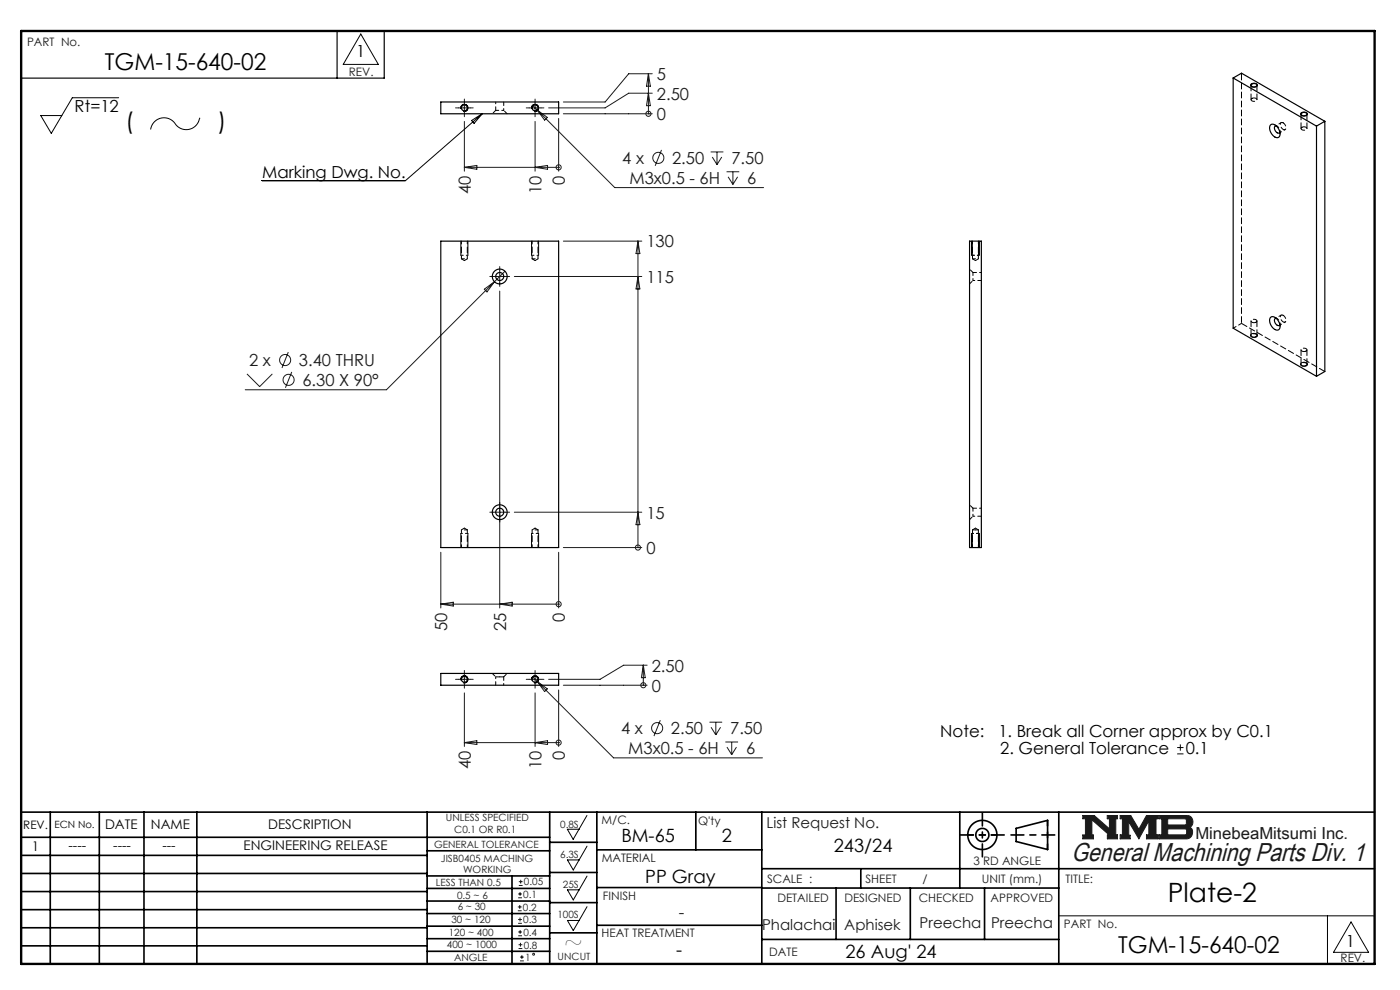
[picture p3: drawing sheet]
<svg xmlns="http://www.w3.org/2000/svg" width="297mm" height="210mm" viewBox="0 0 297 210" stroke-linecap="round" stroke-linejoin="round" font-family="sans-serif">
<g fill="none" stroke="#000" stroke-width=".35">
<path d="M4.5 172.3h287.1M4.5 177.6h112.1M10.7 172.3v32.2M21.1 172.3v32.2M30.5 172.3v32.2M41.8 172.3v32.2M90.6 172.3v32.2M116.6 172.3v32.2M116.6 178.7h10M126.6 172.3v32.2M147.6 172.3v8M161.6 172.3v32.2"/>
<path d="M203.6 172.3v16.1M215.6 175.7l6.6-1.7v6.2l-6.6-1.7zM224.6 172.3v32.2M4.5 185.3h86.1M4.5 181.4h86.1M4.5 189.1h86.1M4.5 193h86.1M4.5 196.8h86.1M90.6 199.1h26M90.6 193.8h26M90.6 188.5h26M90.6 191.1h26"/>
<path d="M90.6 180.5h26M90.6 185.8h26M90.6 196.5h26M108.6 185.8v18.5M116.6 185.1h10M116.6 191.5h10M116.6 197.9h10M126.6 196.3h35M126.6 188.3h35M126.6 180.3h35M161.6 184.3h130M161.6 199.3h63"/>
<path d="M161.6 188.4h63M177.4 188.4v10.9M182.6 184.3v4.1M193.1 188.4v10.9M208.9 188.4v10.9M4.5 200.6h86.1M90.6 201.8h26"/>
<circle cx="208.4" cy="177.1" r="3.1"/>
<circle cx="208.4" cy="177.1" r="1.39"/>
</g>
<path d="M229.7 173h2.4l3.3 2.8v-2.1h-.5v-.7h2.2v.7h-.4v3.4h.4v.8h-2.2v-.8h.4l-3.7-3.2v3.2h.4v.8h-2.3v-.8h.6v-3.4h-.6zM237.6 173h2.3l1.7 2.9 1.6-2.9h2.5v.7h-.5v3.4h.5v.8h-2.5v-.8h.5v-3l-2.1 3.8-2.1-3.6v2.9h.3v.7h-2.2v-.8h.5v-3.4h-.5zM245.9 173h6a1.34 1.34 0 0 1 1.1 1 1.34 1.34 0 0 1-.6 1.5 1.33 1.33 0 0 1 .5 1.4 1.33 1.33 0 0 1-1.2 1h-5.8v-.8h.6v-3.4h-.6zM247.7 173.7h3.8l.2 .2v.8l-.3 .3h-3.7zM247.7 175.8h3.8l.2 .3v.7l-.3 .3h-3.7z" fill="none" stroke="#191924" stroke-width=".21"/>
<path d="M76.5 7.2l3.8 6.5h-7.5zM124.5 173l-2.9 5-1.2-2.1h2.4M124.5 179.5l-2.9 5.1-1.2-2.2h2.4M124.5 185.8l-2.9 5.1-1.2-2.1h2.4M124.5 192.3l-2.9 5.1-1.2-2.1h2.4M224.6 194.3h67M281.6 194.3v10.2M286.6 195.6l3.7 6.4h-7.4z" fill="none" stroke="#000" stroke-width=".21"/>
<path d="M4.5 6.6h287.1" fill="none" stroke="#000" stroke-width=".21" stroke-dasharray="6.3 1.3 1.3 1.3" stroke-dashoffset="1.9"/>
<path d="M71.5 6.6v10M81.5 6.6v10h-77" fill="none" stroke="#000" stroke-width=".25"/>
<path d="M205.3 177.1h6.2M222.2 174v6.2" fill="none" stroke="#000" stroke-width=".35" stroke-dasharray="15.2 1.3 1.3 1.3" stroke-dashoffset="14.1"/>
<path d="M203.8 177.1h9.2M208.4 172.5v9.2M214.5 177.1h9.3" fill="none" stroke="#000" stroke-width=".35" stroke-dasharray="15.2 1.3 1.3 1.3" stroke-dashoffset="12.5"/>
<path d="M4.5 6.6h287.1v197.9h-287.1z" fill="none" stroke="#000" stroke-width=".5"/>
<path d="M229.7 173v.7h.6v3.4h-.6v.8h2.3v-.8h-.4v-3.2l3.7 3.2h-.4v.8h2.2v-.8h-.4v-3.4h.4v-.7h-2.2v.7h.5v2.1l-3.3-2.8zM237.6 173v.7h.5v3.4h-.5v.8h2.2v-.7h-.3v-2.9l2.1 3.6 2.1-3.8v3h-.5v.8h2.5v-.8h-.5v-3.4h.5v-.7h-2.5l-1.6 2.9-1.7-2.9zM247.7 175.8h3.8l.2 .3v.7l-.3 .3h-3.7zM245.9 173v.7h.6v3.4h-.6v.8h6.3l.5-.5 .3-.8-.1-.7-.5-.4a1.34 1.34 0 0 0 .6-1.5 1.34 1.34 0 0 0-1.1-1zM247.7 173.7h3.7l.3 .2v.9l-.3 .2h-3.7z" fill-rule="evenodd" fill="#191924"/>
<g fill="none" stroke="#191924" stroke-width=".21">
<path d="M137.6 15.6v8.5M137.6 19.8l.4 2.6h-.8zM137.6 15.6l.4 2.7h-.8zM138.4 19.8h-5l-5 3.1h-12M138.4 15.6h-5l-5 6h-8.9M97.3 22.9h2.5M98.5 21.6v2.5M98.5 35.5h20M98.5 25.8v10.5M98.5 35.5l2.7-.4v.8zM112.3 22.9h2.5M113.1 22.4l.9 .9"/>
<path d="M113.5 21.6v2.5M113.5 25.8v10.5M113.5 35.5l2.7-.4v.8zM114 23.3l16.4 16.5h31.6M114 23.3l2.1 1.6-.6 .6zM118.5 35.5h.1M118.5 25.1v11.2M119.5 24.1h18.9M137.6 24.1h.1M140.3 31.8l-1.3 3.4M150.8 32.2h2.7M151.1 33.3l1 1.6"/>
<path d="M152.1 32.2v2.7M153.1 33.3l-1 1.6M154.1 36.4h2.7M154.5 37.5l1 1.6M155.5 36.4v2.7M156.5 37.5l-1 1.6M104.8 58.6h2.5M104.9 59.8l-22.9 22.9h-30M106 57.4v2.5M107.1 57.5l-2.2 2.3M109.1 58.6h27.1M119.5 51.1h16.7"/>
<path d="M135.3 51.1v65M135.3 58.6l.4 2.7h-.8zM135.3 51.1l.4 2.7h-.8zM52.4 79.3l2.7 2.7 2.7-2.7M61.2 74.7l-1.4 3.4M61.9 78.9l-1.4 3.4M102.7 61.3l2.2-1.5-1.6 2.1zM106 61.7v67.3M93.5 117.1v11.9M104.8 108.6h2.5M109.1 108.6h27.1M118.5 117.1v11.9"/>
<path d="M119.5 116.1h16.7M135.3 108.6l.4 2.7h-.8zM135.3 116.1h.1M93.5 128.2h25M93.5 128.2l2.7-.5v.9zM106 128.2l2.7-.5v.9zM118.5 128.2h.1M97.3 144.1h2.5M98.5 142.9v2.5M98.5 147v11.3M98.5 157.5l2.7-.4v.8zM98.5 157.5h20"/>
<path d="M112.3 144.1h2.5M113.1 143.7l17.1 17.1h31.5M113.5 142.9v2.5M113.5 147v11.3M113.5 157.5l2.7-.4v.8zM114 144.5l2.1 1.6-.6 .6zM118.5 157.5h.1M118.5 146.4v11.9M119.5 145.4h17.8M136.5 145.4h.1M136.5 141.1v4.3M136.5 141.1l.4 2.7h-.8z"/>
<path d="M137.3 141.1h-5l-5 3h-10.9M140.1 152.8l-1.4 3.3M150.5 153.2h2.7M150.8 154.3l1.1 1.6M151.9 153.2v2.7M152.9 154.3l-1 1.6M153.9 157.4h2.7M154.2 158.5l1 1.6M155.2 157.4v2.7M156.2 158.5l-1 1.6M109.9 193.2h.8M109.9 192.4h.8"/>
<path d="M109.9 195.9h.8M109.9 195h.8M109.9 190.4h.8M109.9 189.6h.8M109.9 198.5h.8M109.9 197.7h.8M110.1 187.8h.8M110.1 187h.8M110.3 192v.8M110.3 194.6v.9M110.3 189.2v.8M110.3 197.3v.8"/>
<path d="M110.4 200v.8M110.5 186.6v.8M110 201.2h.8M110 200.4h.8M110.3 203.8h.8M110.3 203h.8M110.7 202.6v.8"/>
<circle cx="118.5" cy="35.5" r=".54"/>
<circle cx="137.6" cy="24.1" r=".54"/>
<circle cx="139.7" cy="33.5" r="1.18"/>
<circle cx="60.5" cy="76.4" r="1.18"/>
<circle cx="61.2" cy="80.6" r="1.18"/>
<circle cx="135.3" cy="116.1" r=".54"/>
<circle cx="118.5" cy="128.2" r=".54"/>
<circle cx="118.5" cy="157.5" r=".54"/>
<circle cx="136.5" cy="145.4" r=".54"/>
<circle cx="139.4" cy="154.5" r="1.18"/>
<circle cx="113.2" cy="202.4" r=".2"/>
</g>
<g fill="none" stroke="#000" stroke-width=".21">
<path d="M265.4 17.9a.84 .84 0 0 1 1.4 .3 .84 .84 0 0 1-1.5-.2zM25.2 20.7h-9.9l-4.4 7.6-2.3-3.8h4.5M42.4 25a2.98 2.98 0 0 1-2.5 2.5 2.98 2.98 0 0 1-3.1-1.7 2.87 2.87 0 0 0-2.9-.7 2.87 2.87 0 0 0-2 2.4M97.8 23.1a.75 .75 0 0 1 .6-1 .75 .75 0 0 1 .9 .9 .75 .75 0 0 1-1 .6M100 25.6l2.3-1.5-1.7 2.1zM102.3 24.1l-16.3 14.2h-30.4M112.8 23.1a.75 .75 0 0 1 .6-1 .75 .75 0 0 1 .9 .9 .75 .75 0 0 1-1 .6M276 24a.77 .77 0 0 1 .8-.3 .77 .77 0 0 1 .5 .7 .84 .84 0 0 1-1.4-.3zM97.8 51.1v3M99.3 51.1v3M112.8 51.1v3M114.3 51.1v3"/>
<path d="M206.2 51.1v3M207.7 51.1v3M265.4 70.9a.84 .84 0 0 1 1.4 .3 .84 .84 0 0 1-1.5-.1zM276 77.1a.84 .84 0 0 1 1.4 .3 .84 .84 0 0 1-1.5-.2zM97.8 113.1v3M99.3 113.1v3M112.8 113.1v3M114.3 113.1v3M206.2 113.1v3M207.7 113.1v3M97.8 144.3a.75 .75 0 0 1 .6-.9 .75 .75 0 0 1 .9 .8 .75 .75 0 0 1-1 .6M112.8 144.3a.75 .75 0 0 1 .6-.9 .75 .75 0 0 1 .9 .8 .75 .75 0 0 1-1 .6"/>
<path d="M249.7 159.9h1.4M249.7 158.6h1.4M250.4 157.9v1.3"/>
</g>
<g fill="none" stroke="#191924" stroke-width=".21" stroke-dasharray="15.2 1.3 1.3 1.3">
<path d="M97.3 22.9h-.7M98.5 21.6v-.6M98.5 24.1v.7M99.8 22.9h.6M112.3 22.9h-.7M113.5 21.6v-.6M113.5 24.1v.7M114.8 22.9h.6M104.8 58.6h-.9M106 57.4v-.9M106 59.9v.8M107.3 58.6h.8"/>
<path d="M104.8 108.6h-.9M106 107.4v-.9M106 109.9v.8M107.3 108.6h.8M97.3 144.1h-.7M98.5 142.9v-.7M98.5 145.4v.6M99.8 144.1h.6M112.3 144.1h-.7M113.5 142.9v-.7M113.5 145.4v.6M114.8 144.1h.6"/>
</g>
<path d="M106.9 23.4h-1.7M97.8 54.1h1.5M112.8 54.1h1.5M206.2 54.1h1.5M206.4 59.5v-1.7M99.3 113.1h-1.5M114.3 113.1h-1.5M206.4 109.5v-1.7M207.7 113.1h-1.5" fill="none" stroke="#000" stroke-width=".21" stroke-dasharray="1.3 .6" stroke-dashoffset=".8"/>
<g fill="none" stroke="#000" stroke-width=".25">
<path d="M261.6 16.5v53.1l17.7 10.2M261.6 16.5l17.7 10.3M261.6 16.5l1.8-1 17.7 10.2M265.5 17.9a.69 .69 0 0 1 1.1 .3 .7 .7 0 0 1-1.2-.2zM93.5 21.6h25v2.5h-25zM269.6 26.5a1.68 1.68 0 0 1 1.9 1.7 .79 .79 0 0 1-.4 1 .79 .79 0 0 1-1-.4 1.85 1.85 0 0 1-.5-2.3zM270.7 26.7a.66 .66 0 0 0-.4 .6 .66 .66 0 0 0 .4 .6l.4 .3 .4-.2M276.1 24a.69 .69 0 0 1 1.1 .3 .7 .7 0 0 1-1.2-.2zM279.3 26.8v53M281.1 25.7v53.1l-1.8 1M281.1 25.7l-1.8 1.1M93.5 51.1h25v65h-25z"/>
<path d="M205.7 51.1h2.5v65h-2.5zM269.6 67.3a1.68 1.68 0 0 1 1.9 1.7 .79 .79 0 0 1-.4 1 .79 .79 0 0 1-1-.4 1.85 1.85 0 0 1-.5-2.3zM270.7 67.5a.66 .66 0 0 0-.4 .6 .66 .66 0 0 0 .4 .7l.4 .3 .4-.2M93.5 142.9h25v2.5h-25z"/>
<circle cx="98.5" cy="22.9" r=".62"/>
<circle cx="113.5" cy="22.9" r=".62"/>
<circle cx="106" cy="58.6" r="1.57"/>
<circle cx="106" cy="58.6" r=".85"/>
<circle cx="106" cy="108.6" r="1.57"/>
<circle cx="106" cy="108.6" r=".85"/>
<circle cx="98.5" cy="144.1" r=".62"/>
<circle cx="113.5" cy="144.1" r=".62"/>
</g>
<path d="M97.9 54.9h1.2M112.9 54.9h1.2M206.3 54.9h1.3M261.6 69.6l1.8-1M99.1 112.4h-1.2M114.1 112.4h-1.2" fill="none" stroke="#000" stroke-width=".21" stroke-dasharray="1.3 .6" stroke-dashoffset=".6"/>
<g fill="none" stroke="#000" stroke-width=".21" stroke-dasharray="1.3 .6" stroke-dashoffset=".7">
<path d="M271.4 28.2l1.2-.7M271.8 26l-1.3 .7M97.9 51.1v3.8M99.1 54.9v-3.8M112.9 51.1v3.8M114.1 54.9v-3.8M206.3 51.1v3.8M207.6 54.9v-3.8M271.4 69l1.2-.7M271.8 66.8l-1.3 .8M97.9 112.4v3.7M99.1 116.1v-3.7"/>
<path d="M112.9 112.4v3.7M114.1 116.1v-3.7M206.3 112.4v3.7M207.6 116.1v-3.7"/>
</g>
<g fill="none" stroke="#000" stroke-width=".21" stroke-dasharray="1.3 .6" stroke-dashoffset=".4">
<path d="M272.2 26.1a.88 .88 0 0 1 .3 1.4 1.01 1.01 0 0 1-.7-1.5l.4 .1M97.9 54.9l.6 .4M98.5 55.3l.6-.4M112.9 54.9l.6 .4M113.5 55.3l.6-.4M206.3 54.9l.6 .4M206.9 55.3l.7-.4M272.2 66.9a.88 .88 0 0 1 .3 1.5 1.01 1.01 0 0 1-.7-1.6l.4 .1M98.5 112l-.6 .4M99.1 112.4l-.6-.4M113.5 112l-.6 .4M114.1 112.4l-.6-.4"/>
<path d="M206.9 112l-.6 .4M207.6 112.4l-.7-.4M105.2 143.6h.8M106 143.6h.9"/>
</g>
<g fill="none" stroke="#000" stroke-width=".21" stroke-dasharray="1.3 .6">
<path d="M265.6 20.9a.37 .37 0 0 0-.1 .5 .37 .37 0 0 0 .5 .1 .39 .39 0 0 0 .5-.1 .39 .39 0 0 0-.1-.6l-.8 .1M271 26.8l-.6-.3M271.6 28.4v-.6M276.2 27a.37 .37 0 0 0-.1 .5 .37 .37 0 0 0 .5 .1 .39 .39 0 0 0 .5-.1 .39 .39 0 0 0-.1-.5h-.8M263.4 68.6l17.7 10.2M266.5 68.3a.57 .57 0 0 1-.7 .2 .57 .57 0 0 1-.3-.6 .69 .69 0 0 1 1.1 .3l-.1 .1M266.5 71.4a.57 .57 0 0 1-.7 .2 .57 .57 0 0 1-.3-.6 .69 .69 0 0 1 1.1 .2l-.1 .2M271 67.6l-.6-.3M271.6 69.2v-.6M277.1 74.5a.57 .57 0 0 1-.7 .1 .57 .57 0 0 1-.3-.6 .69 .69 0 0 1 1.1 .3l-.1 .2M277.1 77.5a.57 .57 0 0 1-.7 .2 .57 .57 0 0 1-.3-.6 .69 .69 0 0 1 1.1 .3l-.1 .1M206.9 112.4h-.6"/>
<path d="M207.6 112.4h-.7"/>
</g>
<path d="M105.2 23.4l-.8 .7M107.6 24.1l-.7-.7M206.4 57.8l-.7-.7M205.7 60.2l.7-.7M205.7 110.2l.7-.7M206.4 107.8l-.7-.7M104.4 142.9l.8 .7M106.9 143.6l.7-.7" fill="none" stroke="#000" stroke-width=".21" stroke-dasharray="1.3 .6" stroke-dashoffset=".5"/>
<path d="M105.2 21.6v1.8M106.9 23.4v-1.8M271.5 28a1.18 1.18 0 0 0-.8-1.3M206.4 59.5h1.8M208.2 57.8h-1.8M271.5 68.9a1.18 1.18 0 0 0-.8-1.4M206.4 109.5h1.8M208.2 107.8h-1.8M105.2 143.6v1.8M106.9 145.4v-1.8" fill="none" stroke="#000" stroke-width=".21" stroke-dasharray="1.3 .6" stroke-dashoffset=".9"/>
<path d="M263.4 15.5v53.1" fill="none" stroke="#000" stroke-width=".21" stroke-dasharray="1.3 .6" stroke-dashoffset="-.2"/>
<path d="M265.4 18.1v3M266.7 21.1v-3M276 24.2v3.1M277.3 27.3v-3.1M265.4 68.1v3.1M266.7 71.2v-3.1M276 74.2v3.1M277.3 77.3v-3.1" fill="none" stroke="#000" stroke-width=".21" stroke-dasharray="1.3 .6" stroke-dashoffset=".1"/>
<text font-size="5.6" x="247.7" y="191.4">Plate-2</text>
<text font-size="5.5" fill="#191924" x="227.3" y="182.7">General Machining Parts Div. 1</text>
<g font-size="4.9">
<text x="22.2" y="14.8">TGM-15-640-02</text>
<text x="26.6" y="27.3">(</text>
<text x="46.2" y="27.3">)</text>
<text x="119.6" y="201.6">~</text>
<text x="237.2" y="202.1">TGM-15-640-02</text>
</g>
<g font-size="3.9">
<text x="131.8" y="178.6">BM-65</text>
<text x="153.1" y="178.6">2</text>
<text x="176.9" y="180.6">243/24</text>
<text x="136.9" y="187.2">PP Gray</text>
<text x="143.5" y="202.9">-</text>
<text x="179.4" y="203.3">26 Aug' 24</text>
</g>
<g font-size="3.5">
<text x="75.6" y="12.1">1</text>
<text x="15.8" y="23.7">Rt=12</text>
<text x="55.6" y="37.8">Marking Dwg. No.</text>
<text x="199.5" y="156.4">Note:</text>
<text x="211.8" y="156.4">1. Break all Corner approx by C0.1</text>
<text x="212.2" y="159.9">2. General Tolerance</text>
<text x="251.5" y="159.9">0.1</text>
<text x="285.5" y="200.9">1</text>
</g>
<g font-size="3.5" fill="#191924">
<text x="139.3" y="17">5</text>
<text x="139.3" y="21.1">2.50</text>
<text x="139.3" y="25.5">0</text>
<text x="132" y="34.8">4 x</text>
<text x="142.6" y="34.8">2.50</text>
<text x="155.2" y="34.8">7.50</text>
<text x="99.8" y="41.2" transform="rotate(-90 99.8 41.2)">40</text>
<text x="114.8" y="41.2" transform="rotate(-90 114.8 41.2)">10</text>
<text x="119.8" y="39.2" transform="rotate(-90 119.8 39.2)">0</text>
<text x="133.5" y="39">M3x0.5 - 6H</text>
<text x="158.5" y="39">6</text>
<text x="137.1" y="52.5">130</text>
<text x="137.1" y="60">115</text>
<text x="52.8" y="77.7">2 x</text>
<text x="63.4" y="77.7">3.40 THRU</text>
<text x="64.1" y="81.9">6.30 X 90°</text>
<text x="137.1" y="110">15</text>
<text x="137.1" y="117.5">0</text>
<text x="119.8" y="131.9" transform="rotate(-90 119.8 131.9)">0</text>
<text x="94.9" y="133.8" transform="rotate(-90 94.9 133.8)">50</text>
<text x="107.3" y="133.8" transform="rotate(-90 107.3 133.8)">25</text>
<text x="138.3" y="142.4">2.50</text>
<text x="138.3" y="146.7">0</text>
<text x="131.8" y="155.8">4 x</text>
<text x="142.3" y="155.8">2.50</text>
<text x="154.9" y="155.8">7.50</text>
<text x="119.8" y="161.3" transform="rotate(-90 119.8 161.3)">0</text>
<text x="133.3" y="160">M3x0.5 - 6H</text>
<text x="158.3" y="160">6</text>
<text x="99.8" y="163.2" transform="rotate(-90 99.8 163.2)">40</text>
<text x="114.8" y="163.2" transform="rotate(-90 114.8 163.2)">10</text>
<text x="253.6" y="178.1">MinebeaMitsumi Inc.</text>
<text x="144" y="194.8">-</text>
</g>
<g font-size="3.2" fill="#191924">
<text x="162.6" y="175.5">List Request No.</text>
<text x="161.7" y="197.2">Phalachai</text>
<text x="179.1" y="197.2">Aphisek</text>
<text x="195.1" y="196.8">Preecha</text>
<text x="210.2" y="196.8">Preecha</text>
</g>
<g font-size="2.8">
<text x="22.3" y="175.9">DATE</text>
<text x="32" y="175.9">NAME</text>
<text x="56.9" y="175.9">DESCRIPTION</text>
<text x="6.8" y="180.6">1</text>
<text x="14.5" y="180.3">----</text>
<text x="24" y="180.3">----</text>
<text x="34.5" y="180.3">---</text>
<text x="51.7" y="180.3">ENGINEERING RELEASE</text>
</g>
<g font-size="2.5" fill="#191924">
<text x="5.7" y="9.8">PART No.</text>
<text x="74" y="16">REV.</text>
<text x="127.6" y="174.8">M/C.</text>
<text x="148.1" y="175.1">Q'ty</text>
<text x="127.6" y="182.8">MATERIAL</text>
<text x="206.5" y="183.6">3 RD ANGLE</text>
<text x="127.9" y="191">FINISH</text>
<text x="162.7" y="187.2">SCALE :</text>
<text x="164.9" y="191.4">DETAILED</text>
<text x="179.1" y="191.4">DESIGNED</text>
<text x="183.6" y="187.2">SHEET</text>
<text x="194.9" y="191.4">CHECKED</text>
<text x="195.7" y="187.2">/</text>
<text x="208.3" y="187.2">UNIT (mm.)</text>
<text x="210.2" y="191.4">APPROVED</text>
<text x="226" y="187.2">TITLE:</text>
<text x="225.7" y="196.8">PART No.</text>
<text x="127.6" y="198.9">HEAT TREATMENT</text>
<text x="163.2" y="202.9">DATE</text>
<text x="284.4" y="204.1">REV.</text>
</g>
<text font-size="2.5" x="4.9" y="175.9">REV.</text>
<text font-size="2.1" x="11.6" y="175.6">ECN No.</text>
<g font-size="2.1" fill="#191924">
<text x="92.1" y="179.9">GENERAL TOLERANCE</text>
<text x="94.6" y="174.2">UNLESS SPECIFIED</text>
<text x="96.4" y="176.8">C0.1 OR R0.1</text>
<text x="118.8" y="175.5">0.8S</text>
<text x="93.5" y="182.9">JISB0405 MACHING</text>
<text x="98.2" y="185.3">WORKING</text>
<text x="118.8" y="181.9">6.3S</text>
<text x="92.5" y="187.9">LESS THAN 0.5</text>
<text x="97" y="190.7">0.5 ~ 6</text>
<text x="111" y="190.4">0.1</text>
<text x="111.2" y="187.8">0.05</text>
<text x="119.4" y="188.4">25S</text>
<text x="95.8" y="195.8">30 ~ 120</text>
<text x="97.1" y="193.1">6 ~ 30</text>
<text x="110.9" y="193.2">0.2</text>
<text x="111" y="195.9">0.3</text>
<text x="118.2" y="194.8">100S</text>
<text x="94.8" y="201.1">400 ~ 1000</text>
<text x="95.2" y="198.5">120 ~ 400</text>
<text x="96.3" y="203.9">ANGLE</text>
<text x="111" y="198.5">0.4</text>
<text x="111.1" y="201.2">0.8</text>
<text x="111.4" y="203.8">1</text>
<text x="118.3" y="203.7">UNCUT</text>
</g>
</svg>
